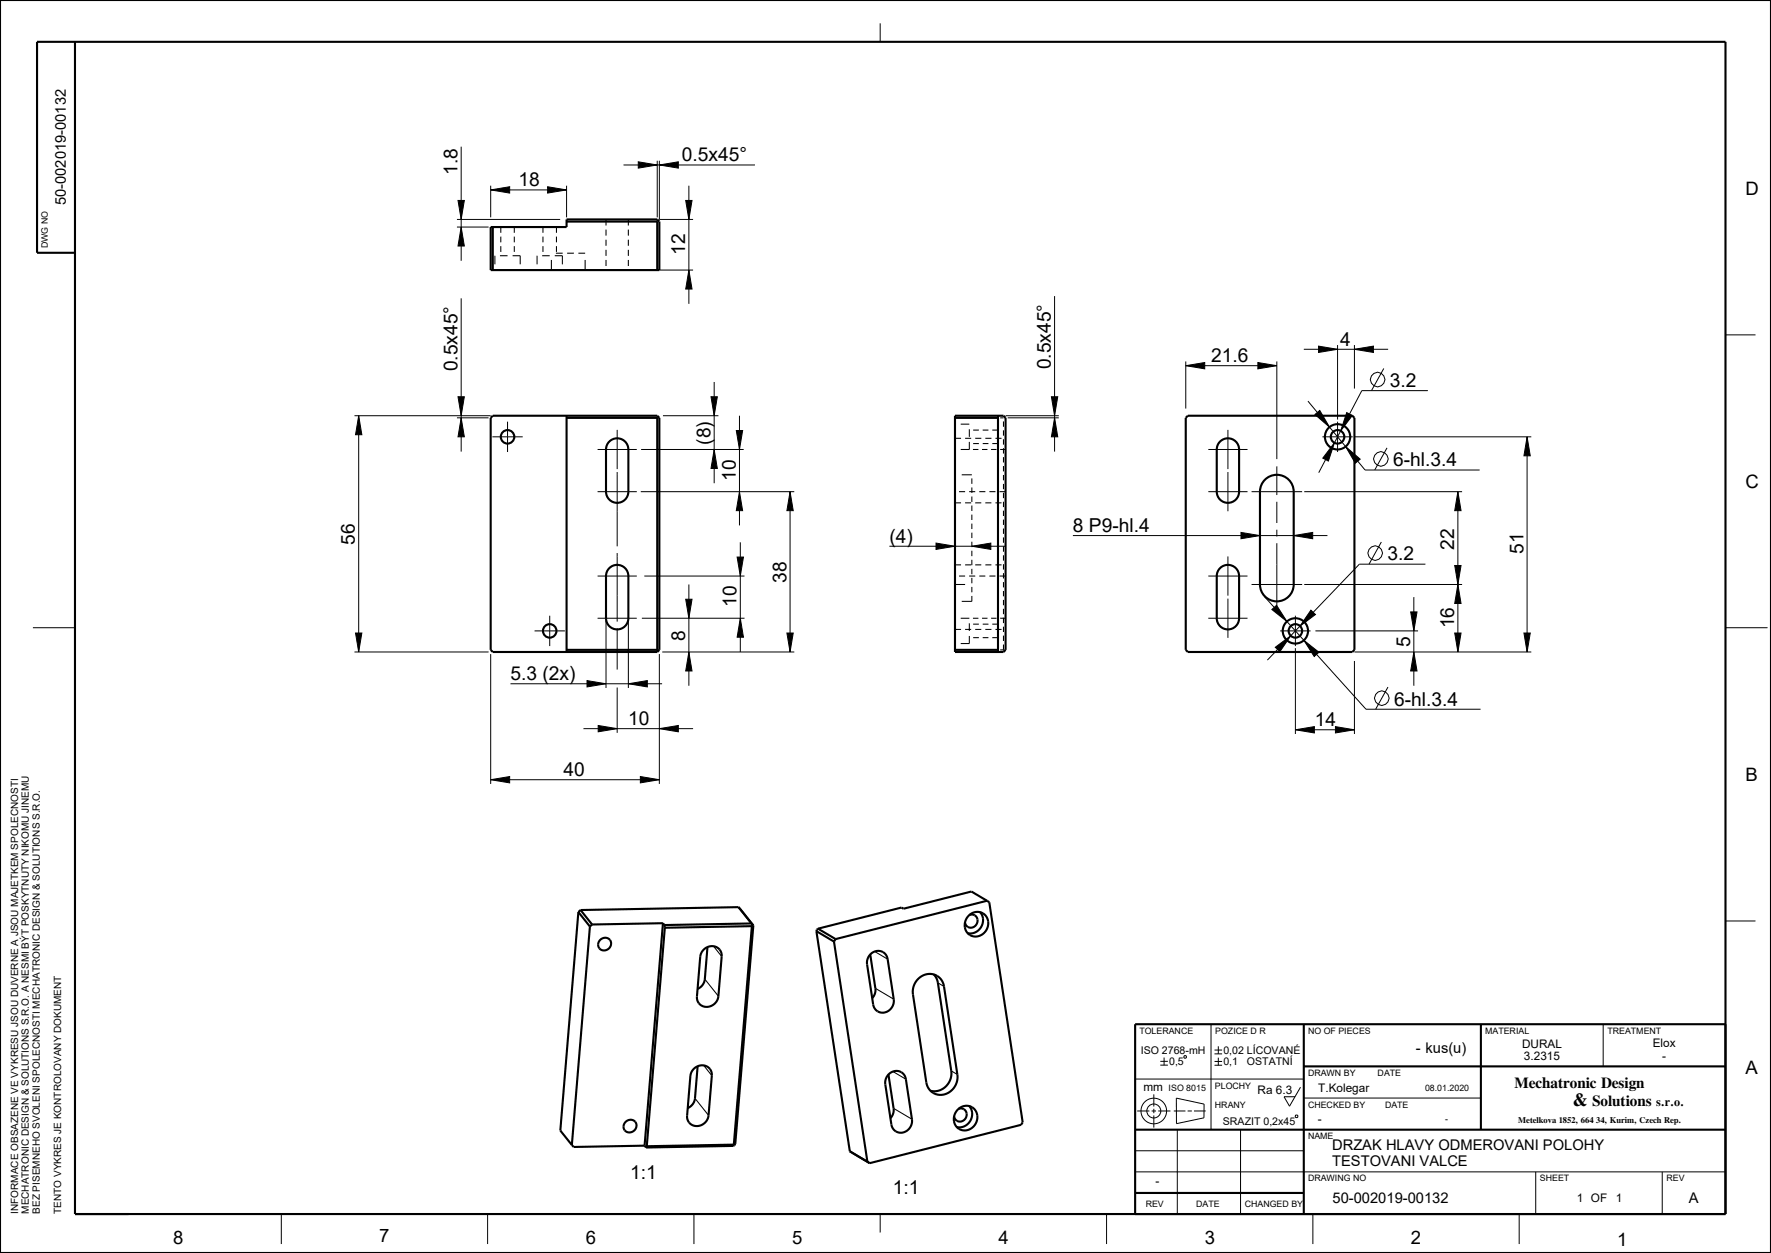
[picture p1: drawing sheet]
<svg xmlns="http://www.w3.org/2000/svg" width="420mm" height="297mm" viewBox="0 0 420 297" stroke-linecap="round" stroke-linejoin="round" font-family="sans-serif">
<g fill="none" stroke="#000" stroke-width=".24">
<path d="M208.7 5.5v4.4M109.4 34.8v27M147.9 39.1h31.1M151.4 38.4l4.5 .7-4.5 .8zM155.9 38.1v13.4M156.4 39.1l4.5-.7v1.5zM156.4 38.1v13.9h8M108.4 53.8h7.5M108.4 52h24.4M108.6 47.5h1.5l-.7 4.5zM109.4 53.8l.7 4.5h-1.5zM116.4 45l4.5-.7v1.5z"/>
<path d="M116.4 44v7.5M116.4 45h18M129.9 44.3l4.5 .7-4.5 .8zM134.4 44v7.5M162.6 47.5h1.5l-.7 4.5zM163.4 44v28M109.4 70.7v36.3M156.4 64h8M163.4 64l.7 4.5h-1.5zM250.1 70.2v36.8M409.2 79.4h7.1M84.1 98.5h32.3"/>
<path d="M85.1 98.5l.7 4.5h-1.5zM85.1 98.5v56M108.4 99h7.5M108.6 94h1.5l-.7 4.5zM109.4 99l.7 4.5h-1.5zM120.4 99.9v7.2M157.2 98.5h13.2M168.6 94h1.5l-.7 4.5zM169.4 90.5v24M175.4 98.5v26M238.5 98.5h12.6M239 99h12.1"/>
<path d="M249.3 94h1.5l-.7 4.5zM250.1 99l.7 4.5h-1.5zM281.2 86.7l4.5-.8v1.5zM281.2 85.7v11.1M281.2 86.7h21.6M298.3 85.9l4.5 .8-4.5 .7zM302.8 85.7v23.1M309.2 82.8h20M310.2 95.1l13.5 16.3h27.2M311.8 98.2l1.2-.9 2.3 3.9zM312.7 82l4.5 .8-4.5 .7zM317.2 81.8v17.6"/>
<path d="M317.2 99.9v7.2M319.4 97.8l1.3 .7-2.7 3.6zM321.2 82.8l4.5-.8v1.5zM321.2 81.8v10.3M328.2 87.3l-2.9 5.3M338.6 92.6h-15.6l-10.3 19.4M116.8 103.5h7.2M141.7 116.5h9.3M141.7 106.5h9.3M146.4 101.9v9.3M146.4 111.9v17.6M152 116.5h36.4"/>
<path d="M152 106.5h24.4M169.4 106.5l.7 4.5h-1.5zM174.6 102h1.5l-.7 4.5zM175.4 116.5l.7 4.5h-1.5zM187.4 116.5l.7 4.5h-1.5zM187.4 116.5v38M286.6 116.5h9.3M286.6 106.5h9.3M291.2 101.9v9.3M291.2 111.9v9.3M296.8 116.5h12M302.8 110.5v6.8"/>
<path d="M302.8 118.9v5.1M309.3 116.5h37.4M313.6 103.5h7.2M316.5 105l-1.5 4.3-1.3-.7zM319.1 105.9l3.5 2.9-1.2 1zM321.3 103.5h41.9M328.9 106.2l-2.9 5.2M345.7 116.5l.8 4.5h-1.5zM345.7 116.5v38M362.2 103.5l.7 4.5h-1.5zM362.2 103.5v51M141.7 136.5h9.3"/>
<path d="M146.4 131.1v16.2M152.8 136.5h23.8M163.4 138.5v24M174.8 132h1.5l-.7 4.5zM175.6 128.5v26M210.9 129.5h27.6M222 128.7l4.5 .8-4.5 .7zM230.5 129.5l4.5-.8v1.5zM254.4 127h60.4M286.6 136.5h9.3M291.2 131.9v9.3M294.3 126.2l4.5 .8-4.5 .7z"/>
<path d="M296.8 138.5h12M302.8 125.6v1.6M302.8 128.8v15.7M306.8 127l4.5-.8v1.5zM309.3 138.5h37.4M327.6 128.5l-2.9 5.2M338 133.7h-15.6l-21.8 22.8M345 134h1.5l-.8 4.5zM345.7 138.5l.8 4.5h-1.5zM7.8 148.8h10M84.1 154.5h31.8M84.3 150h1.5l-.7 4.5z"/>
<path d="M116.4 155v30.8M126.8 149.5h7.2M130.4 145.9v7.2M141.7 146.5h9.3M143.7 147v16.1M146.4 148.9v9.8M149 147v16.1M152.2 146.5h24.4M156.4 155v30.8M157.1 154.5h31.3M162.6 142h1.5l-.7 4.5zM163.4 154.5l.7 4.5h-1.5z"/>
<path d="M175.6 146.5l.7 4.5h-1.5zM186.6 150h1.5l-.7 4.5zM286.6 146.5h9.3M291.2 141.9v9.3M299.8 141.4l24.2 26.7h27.1M301.6 144.5l1.1-1 2.5 3.8zM302.4 153.4l3.7-2.7-2.6 3.8zM303.6 149.5h7.2M307.2 145.9v7.2M307.2 153.6v20.4M309.2 151.8l3.6 2.8-1.1 1zM310.9 144.6l1.1 1.1-3.7 2.7z"/>
<path d="M312 149.5h24.3M321.2 154.5h42M321.2 156.7v17.3M334.5 145h1.5l-.7 4.5zM335.3 154.5l.7 4.5h-1.5zM335.3 141.5v21M345 150h1.5l-.8 4.5zM361.4 150h1.5l-.7 4.5zM409.2 148.8h10M121.1 162.1h35.9M138.4 172.7h26M139.2 161.3l4.5 .8-4.5 .7z"/>
<path d="M141.9 172l4.5 .7-4.5 .8zM146.4 163v10.7M149 162.1l4.5-.8v1.5zM156.4 172.7l4.5-.7v1.5zM307.2 173l4.5-.8v1.5zM307.2 173h14M316.7 172.2l4.5 .8-4.5 .7zM329.2 162.9l-3 5.2M116.4 184.8l4.5-.7v1.5zM116.4 184.8h40M151.9 184.1l4.5 .7-4.5 .8zM409.2 218.3h7.1"/>
<path d="M269.2 255.8h40M273.6 259.4v2.9M275.2 251.6h1.8M275.2 252.5h1.8M276.1 250.7v1.8M280.8 250.4l.4-.2 .2 .5-.5 .1zM287.2 242.8v25M288 248.9h1.8M288 249.8h1.8M288 251.6h1.8M288 252.5h1.8M288.9 248v1.8"/>
<path d="M288.9 250.7v1.8M308.4 257.7l-2.6 4.5-1.3-2.2h2.6M380.2 242.8v10M269.2 277.8h140M269.2 272.8h40M269.7 263.3h2.9M273.1 263.3h1.1M273.6 262.8v1.1M273.6 264.4v2.9M274.7 263.3h2.9M278.4 263.3h2.7M279 260.3l6.6 1.4-.1 3.3-6.5 1.3z"/>
<path d="M279.2 267.8v20M281.6 263.3h1.1M283.2 263.3h2.7M294.2 267.8v20M307.2 264.5l.4-.2 .2 .5-.5 .1zM309.2 260.3h42M364.2 277.8v10M394.2 277.8v10M66.7 287.8v7.1M115.6 287.8v7.1M164.6 287.8v7.1M208.7 287.8v4.3"/>
<path d="M262.4 287.8v7.1M311.4 287.8v7.1M360.3 287.8v7.1"/>
<circle cx="326.7" cy="90" r="1.72"/>
<circle cx="327.4" cy="108.8" r="1.72"/>
<circle cx="326.1" cy="131.1" r="1.72"/>
<circle cx="327.7" cy="165.5" r="1.72"/>
<circle cx="273.6" cy="263.3" r="3"/>
<circle cx="273.6" cy="263.3" r="1.66"/>
</g>
<g fill="#000">
<path d="M151.4 38.4l4.5 .7-4.5 .8zM156.4 39.1l4.5-.7v1.5zM108.6 47.5h1.5l-.7 4.5zM109.4 53.8l.7 4.5h-1.5zM116.4 45l4.5-.7v1.5zM129.9 44.3l4.5 .7-4.5 .8zM162.6 47.5h1.5l-.7 4.5zM163.4 64l.7 4.5h-1.5zM85.1 98.5l.7 4.5h-1.5zM108.6 94h1.5l-.7 4.5zM109.4 99l.7 4.5h-1.5zM168.6 94h1.5l-.7 4.5z"/>
<path d="M249.3 94h1.5l-.7 4.5zM250.1 99l.7 4.5h-1.5zM281.2 86.7l4.5-.8v1.5zM298.3 85.9l4.5 .8-4.5 .7zM312.7 82l4.5 .8-4.5 .7zM321.2 82.8l4.5-.8v1.5zM169.4 106.5l.7 4.5h-1.5zM175.4 116.5l.7 4.5h-1.5zM174.6 102h1.5l-.7 4.5zM187.4 116.5l.7 4.5h-1.5zM311.8 98.2l1.2-.9 2.3 3.9zM316.5 105l-1.5 4.3-1.3-.7z"/>
<path d="M319.4 97.8l1.3 .7-2.7 3.6zM319.1 105.9l3.5 2.9-1.2 1zM345.7 116.5l.8 4.5h-1.5zM362.2 103.5l.7 4.5h-1.5zM174.8 132h1.5l-.7 4.5zM222 128.7l4.5 .8-4.5 .7zM230.5 129.5l4.5-.8v1.5zM294.3 126.2l4.5 .8-4.5 .7zM306.8 127l4.5-.8v1.5zM345 134h1.5l-.8 4.5zM345.7 138.5l.8 4.5h-1.5zM84.3 150h1.5l-.7 4.5z"/>
<path d="M163.4 154.5l.7 4.5h-1.5zM162.6 142h1.5l-.7 4.5zM175.6 146.5l.7 4.5h-1.5zM186.6 150h1.5l-.7 4.5zM301.6 144.5l1.1-1 2.5 3.8zM302.4 153.4l3.7-2.7-2.6 3.8zM310.9 144.6l1.1 1.1-3.7 2.7zM309.2 151.8l3.6 2.8-1.1 1zM335.3 154.5l.7 4.5h-1.5zM334.5 145h1.5l-.7 4.5zM345 150h1.5l-.8 4.5zM361.4 150h1.5l-.7 4.5z"/>
<path d="M139.2 161.3l4.5 .8-4.5 .7zM141.9 172l4.5 .7-4.5 .8zM149 162.1l4.5-.8v1.5zM156.4 172.7l4.5-.7v1.5zM307.2 173l4.5-.8v1.5zM316.7 172.2l4.5 .8-4.5 .7zM116.4 184.8l4.5-.7v1.5zM151.9 184.1l4.5 .7-4.5 .8z"/>
</g>
<g fill="none" stroke="#000" stroke-width=".5">
<path d="M0 0h420v297h-420zM17.8 9.9v277.9h391.4v-277.9h-400.4v50h9M116.4 53.8h18v-1.8h21.5l.5 .5v11.5h-40zM116.9 53.8v10.2M134.4 52.5h21.5M155.9 52.5v11.5M156.1 52.3l-.2 .2M116.4 99l.5-.5h39l.5 .5v55l-.5 .5h-39l-.5-.5zM134.4 98.5v56M134.4 99h21.5M155.9 99v55M156.1 98.8l-.2 .2"/>
<path d="M226.5 98.5h11.5l.5 .5v55l-.5 .5h-11.5zM226.5 99h10.2M236.7 98.5v56M281.2 99l.5-.5h39l.5 .5v55l-.5 .5h-39l-.5-.5zM144.3 104.9a2.65 2.65 0 0 1 2.9-.9 2.65 2.65 0 0 1 1.8 2.5v10a2.65 2.65 0 0 1-2.6 2.7 2.65 2.65 0 0 1-2.7-2.7v-10l.1-.6zM289.1 104.9a2.65 2.65 0 0 1 3-.9 2.65 2.65 0 0 1 1.8 2.5v10a2.65 2.65 0 0 1-2.7 2.7 2.65 2.65 0 0 1-2.6-2.7v-10v-.6zM300 113.7a4 4 0 0 1 4.3-.9 4 4 0 0 1 2.5 3.7v22a4 4 0 0 1-4 4 4 4 0 0 1-4-4v-22a4 4 0 0 1 1.2-2.8zM144.3 134.9a2.65 2.65 0 0 1 2.9-.9 2.65 2.65 0 0 1 1.8 2.5v10a2.65 2.65 0 0 1-2.6 2.7 2.65 2.65 0 0 1-2.7-2.7v-10l.1-.6zM289.1 134.9a2.65 2.65 0 0 1 3-.9 2.65 2.65 0 0 1 1.8 2.5v10a2.65 2.65 0 0 1-2.7 2.7 2.65 2.65 0 0 1-2.6-2.7v-10v-.6zM134.4 154h21.5M155.9 154l.2 .3M226.5 154h10.2"/>
<path d="M137.2 216.2l-4.3 51.8 2.7 3.4M137.2 216.2l2.7 3.4M137.7 215.7l-.5 .5M137.7 215.7l2.7 3.4M139.9 219.6l-4.3 51.8M140.4 219.1l-.5 .5M157.2 218.8l-4.3 52.8M157.2 218.8l.4 .5M157.2 218.8l-16.8 .3M157.6 219.3l.1 .6M157.7 219.9l-4.3 51.8M175.1 215l-37.4 .7"/>
<path d="M175.1 215l3.6 4.3M175.1 215l3.1 3.9M178.2 218.9l-20.6 .4M178.2 218.9l.3 .3M178.3 219.5l-4.3 51.8M178.3 219.5l-20.6 .4M178.5 219.2l-.2 .3M178.5 219.2l.2 .1M178.7 219.3l-4.3 51.8-.2 .4M229.7 217.1a2.73 2.73 0 0 1 4-.2 2.73 2.73 0 0 1-.1 4 2.74 2.74 0 0 1-4 .4 2.74 2.74 0 0 1-.1-4zM229.9 216.9a1.54 1.54 0 0 1 1.9 1.8 1.54 1.54 0 0 1-2.5 .9l-.4-1M232.4 216.2a3.1 3.1 0 0 1 .3 3.5 3.1 3.1 0 0 1-3.2 1.5"/>
<path d="M234.1 213.5l.5 .4 7.9 52.1-.4 .6-35.9 9.1M234.1 213.5l-3.7-2.2-16.1 4.1-.5-.3-19.8 5M234.1 213.5l-35.9 9.1M142.3 222.8a1.5 1.5 0 0 1 2.5 .3 1.5 1.5 0 0 1-1.3 2.2 1.41 1.41 0 0 1-1.5-.8 1.41 1.41 0 0 1 .3-1.7zM167 225a2.39 2.39 0 0 1 2.7-.6 2.39 2.39 0 0 1 1.4 2.3l-.7 9.4a2.56 2.56 0 0 1-2.4 2.6 2.56 2.56 0 0 1-2.7-2.2l.8-9.9 .3-1zM167.8 224.5l-.6 7.6a2.83 2.83 0 0 1-1.8 2.3M193.6 220.7l7.9 52.2M193.6 220.7l4.2 2.5M194 220.1l-.4 .6M194 220.1l4.2 2.5M197.8 223.2l7.9 52.2M198.2 222.6l-.4 .6"/>
<path d="M206.4 226.3l1.2 8.2-.1 1-.6 1.1M206.4 226.2a2.33 2.33 0 0 1 2.4-.8 2.33 2.33 0 0 1 1.7 2l1.4 9.4a2.54 2.54 0 0 1-1.6 3 2.54 2.54 0 0 1-3.1-1.3l-1.6-10.1 .2-1.2zM217.7 232a3.5 3.5 0 0 1 3.7-1 3.5 3.5 0 0 1 2.5 2.8l3.1 20.9a4 4 0 0 1-1.8 4.1 4 4 0 0 1-4.5-.2l-.7-1-.3-1-3.2-20.9a4.3 4.3 0 0 1 1.2-3.7zM221.4 231l.7 .9 .3 1 3.2 20.9a4.1 4.1 0 0 1-5 4.7M164.6 253.3a2.39 2.39 0 0 1 2.7-.7 2.39 2.39 0 0 1 1.5 2.4l-.8 9.4a2.56 2.56 0 0 1-2.3 2.5 2.56 2.56 0 0 1-2.8-2.2l.9-9.9 .3-.9zM165.4 252.7l-.6 7.6a2.83 2.83 0 0 1-1.7 2.4M210.7 254.7l1.2 8.2-.1 1.1-.6 1.1M210.7 254.7a2.33 2.33 0 0 1 2.4-.8 2.33 2.33 0 0 1 1.7 1.9l1.5 9.5a2.54 2.54 0 0 1-1.7 3 2.54 2.54 0 0 1-3.1-1.4l-1.6-10.1 .2-1.2zM309.2 252.8h100M309.2 242.8v45M351.2 242.8v25M409.2 242.8h-140v45"/>
<path d="M135.6 271.4l.5 .5 16.8-.3M148.3 265.9a1.5 1.5 0 0 1 2.5 .3 1.5 1.5 0 0 1-1.3 2.2 1.41 1.41 0 0 1-1.5-.8 1.41 1.41 0 0 1 .3-1.7zM152.9 271.6l.3 .4M153.4 271.7l-.2 .3M174 271.3l-20.6 .4M174 271.3l.2 .2M174.2 271.5l-.3 .1-20.7 .4M201.5 272.9l4.7 2.8M201.5 272.9l4.2 2.5M205.7 275.4l.5 .3M227.1 263a2.73 2.73 0 0 1 4-.1 2.73 2.73 0 0 1-.1 3.9 2.74 2.74 0 0 1-4 .5 2.74 2.74 0 0 1 0-4.1zM227.3 262.8a1.54 1.54 0 0 1 1.9 1.9 1.54 1.54 0 0 1-2.5 .8l-.4-.9"/>
<path d="M229.8 262.1a3.1 3.1 0 0 1 .3 3.6 3.1 3.1 0 0 1-3.2 1.5M269.2 267.8h140M269.2 282.8h40"/>
<circle cx="120.4" cy="103.5" r="1.6"/>
<circle cx="317.2" cy="103.5" r="3"/>
<circle cx="317.2" cy="103.5" r="1.6"/>
<circle cx="130.4" cy="149.5" r="1.6"/>
<circle cx="307.2" cy="149.5" r="3"/>
<circle cx="307.2" cy="149.5" r="1.6"/>
</g>
<g fill="none" stroke="#000" stroke-width=".25">
<path d="M118.8 53.8v1.4M118.8 56.1v1.3M118.8 58.3v1.4M122 53.8v1.4M122 56.1v1.3M122 58.3v1.4M128.8 53.8v1.4M128.8 56.1v1.3M128.8 58.3v1.4M132 53.8v1.4M132 56.1v1.3M132 58.3v1.4"/>
<path d="M143.7 52v1.5M143.7 54.4v1.5M143.7 56.8v1.5M143.7 59.2v1.5M149 52v1.5M149 54.4v1.5M149 56.8v1.5M149 59.2v1.5M117.4 60.6v2.1M118.6 60.6h1.8M121.6 60.6h1.8v2.1M127.4 60.6v2.1"/>
<path d="M128.6 60.6h1.8M130.8 61.6v2.4M131.6 60.6h1.8v2.1M131.8 60h1.6M134.5 60h1.6M137.2 60h1.6M138.8 61.6v2.4M143.7 61.6v1.5M143.7 64h.1M149 61.6v1.5M149 64h.1M237.2 99h.8"/>
<path d="M238 99.9v1.3M238.2 98.8l-.1 .1M226.5 119.2h1.4M226.5 103.9h1.4M227.4 116.5h1.5M227.8 100.5h2.1M228.1 112.5h2.4M228.9 119.2h1.4M228.9 103.9h1.4M229.8 116.5h1.5M229.9 100.5h.1M229.9 101.7v1.8"/>
<path d="M229.9 104.7v1.8h-2.1M229.9 105.1h.1M229.9 101.9h.1M230.5 113.4v1.3M230.5 115.5v1.3M230.5 117.7v1.3M230.5 119.8v1.3M230.7 106.5h1.3M230.8 105.1h1.3M230.8 101.9h1.3M231.3 119.2h1.4M231.3 103.9h1.4"/>
<path d="M232.2 116.5h1.5M232.9 106.5h1.3M233.1 105.1h1.3M233.1 101.9h1.3M233.7 119.2h1.4M233.7 103.9h1.4M234.6 116.5h1.5M235 106.5h1.3M235.3 105.1h1.4M235.3 101.9h1.4M236.1 119.2h1.4M236.1 103.9h1.4"/>
<path d="M237 116.5h1.5M237.2 106.5h1.3M238 102v1.3M238 104.1v1.3M238 106.2v1.3M238 108.3v1.3M238 110.5v1.2M238 112.6v1.2M238 114.7v1.3M238 116.8v1.3M238 118.9v1.3M238.5 119.2h.1"/>
<path d="M238.5 103.9h.1M226.5 138.5h2.4M226.5 133.9h1.4M227.4 136.5h1.5M228.9 133.9h1.4M229.8 136.5h1.5M230.5 122v1.3M230.5 124.1v1.3M230.5 126.3v1.2M230.5 128.4v1.3M230.5 130.5v1.3M230.5 132.7v1.3"/>
<path d="M230.5 134.8v1.3M230.5 137v1.3M230.5 139.1v1.3M231.3 133.9h1.4M232.2 136.5h1.5M233.7 133.9h1.4M234.6 136.5h1.5M236.1 133.9h1.4M237 136.5h1.5M238 121v1.3M238 123.2v1.2M238 125.3v1.2"/>
<path d="M238 127.4v1.3M238 129.5v1.3M238 131.6v1.3M238 133.7v1.3M238 135.8v1.3M238 138v1.2M238.5 133.9h.1M226.5 149.2h1.4M227.8 146.5h2.1M228.9 149.2h1.4M229.9 150.7v1.8h-2.1M229.9 151.1h.1"/>
<path d="M229.9 147.9h.1M229.9 146.5h.1M229.9 147.7v1.8M230.5 141.3v1.2h-2.4M230.7 146.5h1.3M230.8 151.1h1.3M230.8 147.9h1.3M231.3 149.2h1.4M232.9 146.5h1.3M233.1 151.1h1.3M233.1 147.9h1.3M233.7 149.2h1.4"/>
<path d="M235 146.5h1.3M235.3 151.1h1.4M235.3 147.9h1.4M236.1 149.2h1.4M237.2 146.5h1.3M237.2 154h.8M238 154l.1 .2M238 140.1v1.2M238 142.2v1.3M238 144.3v1.3M238 146.4v1.3M238 148.5v1.3"/>
<path d="M238 150.7v1.2M238 152.8v1.2M238.5 149.2h.1M167.2 232.1l3.2 4M169.2 224.3l1.9 2.4M207.5 225.5l3 1.9M207.6 234.3l4.3 2.5M222.4 233l1.5 .8M166.9 252.5l1.9 2.5M211.8 254l3 1.8M225.6 253.8l1.4 .9M164.8 260.3l3.2 4.1"/>
<path d="M211.9 262.7l4.4 2.6"/>
</g>
<g font-size="4.6">
<text x="108.5" y="41.5" transform="rotate(-90 108.5 41.5)">1.8</text>
<text x="161.7" y="38.2">0.5x45°</text>
<text x="123" y="44.1">18</text>
<text x="162.5" y="60.4" transform="rotate(-90 162.5 60.4)">12</text>
<text x="317.8" y="81.9">4</text>
<text x="108.5" y="88" transform="rotate(-90 108.5 88)">0.5x45°</text>
<text x="249.2" y="87.5" transform="rotate(-90 249.2 87.5)">0.5x45°</text>
<text x="287.3" y="85.8">21.6</text>
<text x="329.6" y="91.7">3.2</text>
<text x="168.5" y="105.4" transform="rotate(-90 168.5 105.4)">(8)</text>
<text x="174.5" y="113.9" transform="rotate(-90 174.5 113.9)">10</text>
<text x="330.4" y="110.5">6-hl.3.4</text>
<text x="84.2" y="129.2" transform="rotate(-90 84.2 129.2)">56</text>
<text x="210.9" y="128.6">(4)</text>
<text x="254.4" y="126.1">8 P9-hl.4</text>
<text x="344.9" y="130.3" transform="rotate(-90 344.9 130.3)">22</text>
<text x="361.3" y="131.3" transform="rotate(-90 361.3 131.3)">51</text>
<text x="329" y="132.9">3.2</text>
<text x="174.7" y="143.9" transform="rotate(-90 174.7 143.9)">10</text>
<text x="186.5" y="138.2" transform="rotate(-90 186.5 138.2)">38</text>
<text x="344.9" y="148.9" transform="rotate(-90 344.9 148.9)">16</text>
<text x="162.5" y="151.9" transform="rotate(-90 162.5 151.9)">8</text>
<text x="334.4" y="153.3" transform="rotate(-90 334.4 153.3)">5</text>
<text x="121.1" y="161.2">5.3 (2x)</text>
<text x="330.6" y="167.2">6-hl.3.4</text>
<text x="149" y="171.8">10</text>
<text x="311.8" y="172.1">14</text>
<text x="133.6" y="183.9">40</text>
<text x="149.4" y="279.3">1:1</text>
<text x="211.7" y="283.1">1:1</text>
</g>
<g font-size="4.4">
<text x="413.9" y="46.2">D</text>
<text x="413.9" y="115.7">C</text>
<text x="413.9" y="185.1">B</text>
<text x="413.9" y="254.6">A</text>
<text x="41" y="294.9">8</text>
<text x="89.9" y="294.4">7</text>
<text x="138.9" y="294.9">6</text>
<text x="187.8" y="294.9">5</text>
<text x="236.8" y="294.9">4</text>
<text x="285.7" y="294.9">3</text>
<text x="334.6" y="294.9">2</text>
<text x="383.6" y="295.4">1</text>
</g>
<text font-size="4.3" x="373" y="262.3">&amp;</text>
<g font-size="3.6">
<text x="359.2" y="257.9">Mechatronic Design</text>
<text x="377.6" y="262.3">Solutions</text>
</g>
<g font-size="3.5">
<text x="15.6" y="48.6" transform="rotate(-90 15.6 48.6)">50-002019-00132</text>
<text x="335.7" y="249.7">- kus(u)</text>
<text x="315.9" y="272.6">DRZAK HLAVY ODMEROVANI POLOHY</text>
<text x="315.9" y="276.4">TESTOVANI VALCE</text>
<text x="316" y="285.2">50-002019-00132</text>
<text x="400.5" y="285.2">A</text>
</g>
<text font-size="2.9" x="392.7" y="262.3">s.r.o.</text>
<g font-size="2.8">
<text x="361" y="248.3">DURAL</text>
<text x="361.4" y="251.3">3.2315</text>
<text x="391.9" y="248.3">Elox</text>
<text x="394.2" y="251.3">-</text>
<text x="271.1" y="258.5">mm</text>
<text x="298.2" y="259.2">Ra 6.3</text>
<text x="312.6" y="258.8">T.Kolegar</text>
<text x="312.5" y="266.1">-</text>
<text x="274" y="281">-</text>
<text x="374" y="285">1 OF</text>
<text x="383.2" y="285">1</text>
</g>
<g font-size="2.5">
<text x="270.5" y="249.8">ISO 2768-mH</text>
<text x="290.1" y="249.8">0,02 LÍCOVANÉ</text>
<text x="277.3" y="252.5">0,5</text>
<text x="290.1" y="252.5">0,1</text>
<text x="295.7" y="252.5">OSTATNÍ</text>
<text x="290" y="266.6">SRAZIT 0,2x45</text>
</g>
<g font-size="2.4">
<text x="4.3" y="287.7" transform="rotate(-90 4.3 287.7)">INFORMACE OBSAZENE VE VYKRESU JSOU DUVERNE A JSOU MAJETKEM SPOLECNOSTI</text>
<text x="6.9" y="287.7" transform="rotate(-90 6.9 287.7)">MECHATRONIC DESIGN &amp; SOLUTIONS S.R.O. A NESMI BÝT POSKYTNUTY NIKOMU JINEMU</text>
<text x="9.4" y="287.7" transform="rotate(-90 9.4 287.7)">BEZ PISEMNEHO SVOLENI SPOLECNOSTI MECHATRONIC DESIGN &amp; SOLUTIONS S.R.O.</text>
<text x="14.5" y="287.7" transform="rotate(-90 14.5 287.7)">TENTO VYKRES JE KONTROLOVANY DOKUMENT</text>
</g>
<g font-size="2.1">
<text x="11.3" y="58.9" transform="rotate(-90 11.3 58.9)">DWG NO</text>
<text x="270.2" y="245">TOLERANCE</text>
<text x="288.2" y="245">POZICE D R</text>
<text x="310.2" y="245">NO OF PIECES</text>
<text x="352.2" y="245">MATERIAL</text>
<text x="381.2" y="245">TREATMENT</text>
<text x="310.2" y="255">DRAWN BY</text>
<text x="326.7" y="255">DATE</text>
<text x="277.2" y="258.5">ISO 8015</text>
<text x="288.1" y="258.2">PLOCHY</text>
<text x="288.1" y="262.7">HRANY</text>
<text x="310.2" y="262.5">CHECKED BY</text>
<text x="328.5" y="262.5">DATE</text>
<text x="338" y="258.5">08.01.2020</text>
<text x="342.7" y="265.9">-</text>
<text x="310.2" y="270">NAME</text>
<text x="310.2" y="280">DRAWING NO</text>
<text x="365.2" y="280">SHEET</text>
<text x="395.2" y="280">REV</text>
<text x="271.7" y="286">REV</text>
<text x="283.7" y="286">DATE</text>
<text x="295.2" y="286">CHANGED BY</text>
</g>
<text font-size="2" x="360.1" y="266.1">Metelkova 1852, 664 34, Kurim, Czech Rep.</text>
</svg>
